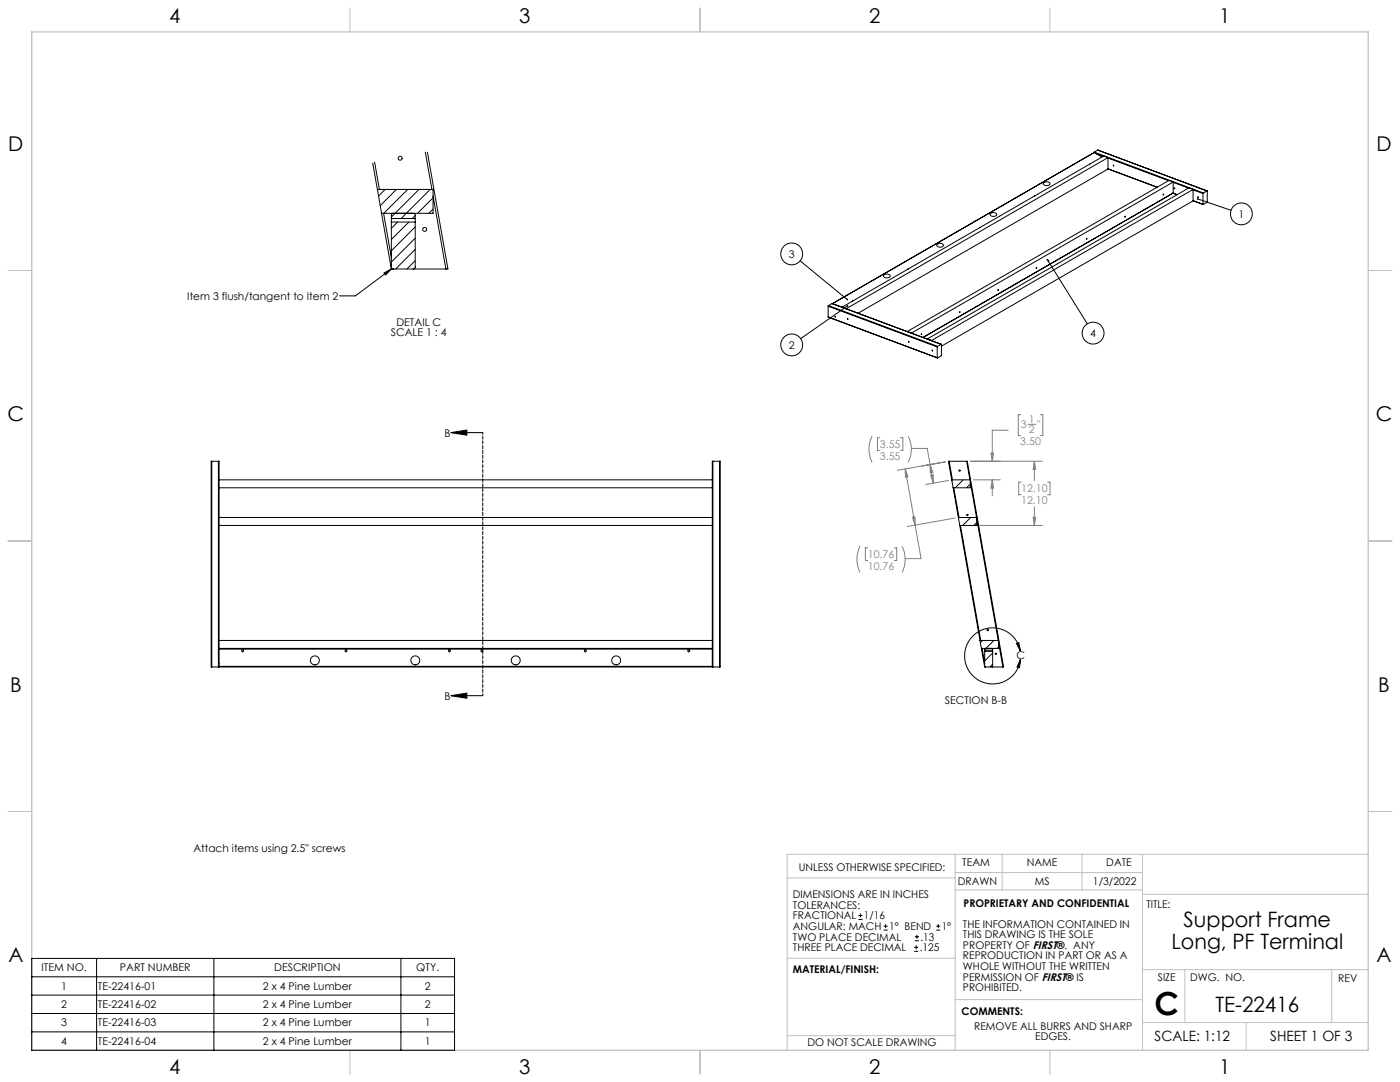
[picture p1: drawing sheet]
<svg xmlns="http://www.w3.org/2000/svg" width="559mm" height="432mm" viewBox="0 0 559 432" stroke-linecap="round" stroke-linejoin="round" font-family="sans-serif">
<g fill="none" stroke="#c0c0c0" stroke-width=".4">
<path d="M139.7 3.2v9.5M279.4 3.2v9.5M419.1 3.2v9.5M3.1 107.9h9.6M546.1 107.9h9.5M3.1 215.9h9.6M546.1 215.9h9.5M3.1 323.8h9.6M546.1 323.8h9.5M314.2 350.3h67M381.2 340.9v78.2M381.2 355.1h74.8"/>
<path d="M381.2 348.2h74.8M400 340.9v14.2M431.9 340.9v14.2M456 340.9v78.2M456 356.9h90.1M546.1 340.9h-231.9v78.2M314.2 382.4h67.2M381.2 398.9h74.8M456 387h90.1M472.9 387v21.1M531.6 387v21.1M139.7 419.1v9.6"/>
<path d="M279.4 419.1v9.6M314.2 413.3h67M419.1 419.1v9.6M456 408.1h90.1M497.4 408.1v11"/>
</g>
<path d="M12.7 12.7h533.4v406.4h-533.4z" fill="none" stroke="#c0c0c0" stroke-width=".5"/>
<g fill="none" stroke="#000" stroke-width=".4">
<path d="M478 79.4l13.3 4.5M153.3 108.9l2.9-1.5-2.3 2.3zM156.2 107.4l-14.3 10.7h-6.4M319.4 104.1l18.7 15.4M418 103.6l16 25.6M338.3 122.1l-18.7 13M180 172.6l6.3-1v2.1zM180 172.6h12.7M405.7 256.8l.9-.3 .6 3.3zM407.2 259.8a11.2 11.2 0 0 0-17.3-7.4 11.2 11.2 0 0 0 .4 18.8 11.2 11.2 0 0 0 17-8.1M180 277.6l6.3-1v2.1zM180 277.6h12.7"/>
<path d="M407.3 263.1l-.4 3.4-1-.3zM12.7 382.5h168.7v36.6h-168.7zM12.7 389.8h168.7M12.7 397.1h168.7M38.6 382.5v36.6M85.4 382.5v36.6M160 382.5v36.6M12.7 404.5h168.7M12.7 411.8h168.7"/>
<circle cx="495.5" cy="85.4" r="4.4"/>
<circle cx="316" cy="101.3" r="4.3"/>
<circle cx="316" cy="137.6" r="4.4"/>
<circle cx="436.3" cy="132.9" r="4.4"/>
</g>
<g fill="none" stroke="#808080" stroke-width=".4">
<path d="M348.1 174.1a11.7 11.7 0 0 0 0 10.4M351.2 174.7h-1v5h1M359.4 174.7h1v5h-1M362.5 174.1a11.7 11.7 0 0 1 0 10.4M363.7 179h6.4l2.4 13.8M402.4 171.7h-6.3v12.4M407.4 165.5h-1v8.3h1M410.2 169.3h3.3M415.3 165.5h.9v8.3h-.9M361.3 187.1l6.3 35.8h-6.3M361.3 187.1l1.1 3.2-1 .2zM371.2 185.4l1.1 3.2-1 .1z"/>
<path d="M371.5 189.6l1-.2v3.4zM377.3 184.3l-19.1 3.4M378.6 191.7l-9.2 1.7M387.3 184.1h28.7M388.5 191.5h10.7M395.5 180.8h1.1l-.5 3.3zM396.1 191.5v6.3M396.1 191.5l.5 3.3h-1.1zM407.6 192.4h-1v5h1M412.9 184.1v7.7M412.9 184.1l.5 3.3h-1zM418.1 192.4h1v5h-1"/>
<path d="M343.3 218a11.7 11.7 0 0 0 0 10.5M346.4 218.7h-1v5h1M356.9 218.7h1v5h-1M360 218a11.7 11.7 0 0 1 0 10.5M364.2 206.4l1-.2 .1 3.4zM381.3 206.7l-19.1 3.4M390.9 209.7h25.1M412.4 206.4h1l-.5 3.3zM412.9 202.2v7.5"/>
</g>
<path d="M192.7 172.6v105" fill="none" stroke="#000" stroke-width=".4" stroke-dasharray="1.3 .6" stroke-dashoffset=".5"/>
<g fill="#000">
<path d="M477.9 79.1l-.2 .2 .3 .1-.3-.1a.35 .35 0 0 0 .3 .4 .35 .35 0 0 0 .4-.4 .35 .35 0 0 0-.5-.2zM417.8 103.4a.34 .34 0 0 0 0 .6 .34 .34 0 0 0 .5-.3 .34 .34 0 0 0-.4-.3l.1 .2zM338 121.9a.34 .34 0 0 0 .3 .5 .34 .34 0 0 0 .3-.5zM337.9 119.3v.5h.5l-.3-.3 .3 .3v-.5zM405.7 256.8l.9-.3 .6 3.3zM407.3 263.1l-.4 3.4-1-.3zM153.3 108.9l2.9-1.5-2.3 2.3z"/>
<path d="M180 172.6l6.3-1v2.1zM180 277.6l6.3-1v2.1z"/>
</g>
<path d="M371.2 185.4l1.1 3.2-1 .1zM371.5 189.6l1-.2v3.4zM361.3 187.1l1.1 3.2-1 .2zM364.2 206.4l1-.2 .1 3.3zM395.5 180.8h1.1l-.5 3.3zM396.1 191.5l.5 3.3h-1.1zM412.9 184.1l.5 3.3h-1zM412.4 206.4h1l-.5 3.3z" fill="#808080"/>
<g fill="none" stroke="#000" stroke-width=".4">
<path d="M438.2 59.9l43.6 16.3M438.2 59.9l-1.4 .8M438.2 59.9l43.5 16.3M148.8 65.1l1.8 10.5M149.5 64.7l1.9 10.9M150.6 75.6h22.3v9.5h-20.6M150.6 75.6l1.7 9.5M153.7 75.6l-2.6 2.6M158.2 75.6l-6.4 6.5M162.7 75.6l-9.5 9.5M167.2 75.6l-11 11M169.8 60.7l2.6 14.9"/>
<path d="M170.6 60.8l8.2 46.6h-.8M171.7 75.6l-11.6 11.6M172.9 79l-6.2 6.1M172.9 78.2l5.1 29.2M413 78.2h-.1M413 78.1v.1M416.6 72.9a1.43 1.43 0 0 1 2.4 .7 1.49 1.49 0 0 1-2.5-.5zM434.9 65.5l-.1 .1M434.9 65.5h.1M436.8 60.9l-104.6 60.2 .4 .2M436.8 60.7v.2M436.8 60.9l3 1.8"/>
<path d="M436.8 60.7l43.5 16.3M437.4 61.3l3 1.1M442.2 67.4l19.6 7.4M442.2 67.5l-99.7 57.5M442.2 62.9l-104.3 60.3M442.2 62.9v4.6M442.2 62.9l-1.7-.6-104.3 60.3M442.2 63.1l24.2 9M442.2 67.3l19.7 7.4M444.3 65.9l.2 .3zM464.3 77.5v.3zM468.2 77.1l1.6 .6"/>
<path d="M468.2 77.1l-99.8 57.6M468.2 77.1l1.7 .6M468.3 77l-.1 .1M468.3 72.6l-104.4 60.3M468.3 72.6v4.4M468.3 72.6l-1.7-.6-104.4 60.3M468.3 72.8l6.1 2.3M468.3 77l-99.9 57.7M468.7 75l.2 .3zM476.2 75.6l-104.4 60.3M476.2 75.6v4.6M476.2 75.6l-1.6-.6-104.4 60.3"/>
<path d="M476.2 75.8l4 1.4M478.1 78.5l.2 .3zM480.2 77.2v4.3M480.3 77l-.1 .2M481.7 76.2l.2 4.4-1.7 .9M481.7 76.2l-1.4 .8M152.3 85.1l3.9 22.3h.8M153.1 85.1l3.1 17.7M156.2 87.2v1.4M156.2 88.6v18l.4 .6 .4 .2M156.2 87.2h9.5M156.2 88.6h9.5"/>
<path d="M157 85.1l-.7 .5-.1 1.6M158.7 88.6l-2.5 2.5M163.2 88.6l-7 7M165 85.1l.7 .5v1.6M165.7 87.2v1.4M165.7 88.6v18.1l-.7 .7M165.7 90.6l-9.5 9.5M165.7 95l-9.5 9.6M165.7 99.5l-7.8 7.9M165.7 86l-1.1 1.2M172.9 83.4l-1.7 1.7M374.1 97.5a1.51 1.51 0 0 1 2.5 .5 1.47 1.47 0 0 1-1.5 .7 1.47 1.47 0 0 1-1.2-1.1z"/>
<path d="M384.2 94.8h.1M384.3 94.8h-.1M391.2 90.8l-.1 .1M395.3 85.2a1.49 1.49 0 0 1 2.5 .6 1.51 1.51 0 0 1-2.6-.3zM433.7 95.1v.4zM476.2 80.1l4 1.5M476.2 80.2l-100.4 57.9M476.2 80l4 1.5M157 107.4h21M165.7 104l-3.3 3.4M352.8 109.7a1.43 1.43 0 0 1 2.4 .7 1.47 1.47 0 0 1-2.5-.5zM362.4 107.4l-.1 .1"/>
<path d="M413.7 106.7l-.1 .3zM330.6 126.5l43.5 16.3M330.6 122.2l43.5 16.3M330.6 122.2v4.3M330.7 122l-.1 .2M330.7 122l43.5 16.2M332.1 121.1h.1M332.1 121.1l-1.4 .9M332.1 121.1l43.6 16.3M333.2 126.2l.2 .3zM336.2 122.6l1.7 .6M336.2 122.6h.1"/>
<path d="M337.9 123.2v.1M338.2 127.1l.2 .4zM340.4 120.1h.1M340.5 120l-.1 .1M362.2 132.3l1.7 .6M362.2 132.3v.1M362.6 136.2l.2 .4zM363.9 132.9v.1M370.2 135.3l1.6 .6M370.2 135.3h.1M371.8 135.9v.1M372 139.7l.2 .4z"/>
<path d="M374.1 138.5v4.3M374.2 138.2l-.1 .3M374.2 138.2l1.6-.7v4.3l-1.7 1M383 124.4v.3zM84.5 184.1h-.2v82.1h.2M84.5 184.1h2.7M84.5 184.1v82.1M87.2 184.1h.3v81.8M87.2 184.1v82.1M87.5 191.5h196.8M87.5 194.7h196.8M284.6 184.1h-.3v81.8"/>
<path d="M284.6 184.1v82.1M284.6 184.1h2.6M287.2 184.1h.3v82.1h-.3M287.2 184.1v82.1M378.8 184.1h-.2l14.4 82.1h.3M378.8 184.1h7M378.8 184.1l1.4 7.4M379.9 191.5h7.4v3.2h-6.9M380 191.5l-.1 .1M380.7 194.7l2.1 11.8M384.5 191.5l-3.2 3.2M385.8 184.1h.3l14.5 82.1h-.3"/>
<path d="M385.8 184.1l1.3 7.4M387.3 193.2l-1.5 1.5M387.3 192.4l2.5 14.2M87.5 206.5h196.8M87.5 209.7h196.8M382.5 206.5h7.2l.2 .2-.2 3h-6.6M382.9 206.5l-.3 .4M383.4 209.7l8 45.9M387.4 206.5l-3.2 3.2M389.9 208.5l-1.2 1.2M389.9 207.4l8.5 48.2M87.5 259h196.8"/>
<path d="M87.5 255.6h196.8M87.5 258.8h196.8M391.2 255.6h7.4v3.2h-6.9M392 258.8l1 5.9M392.2 255.6l-.9 .9M393 259.5v.4M393 259.9v6.1l.3 .2M393 259.5h3.2M393 259.9h3.2M393.3 258.8l-.3 .7M396 258.8l.2 .7M396.2 259.5v.4"/>
<path d="M396.2 259.9v6.1l-.2 .2M396.7 255.6l-3.7 3.7M398.6 258.2l-.6 .6M398.6 256.5l1.7 9.7M84.5 266.2h2.7M87.2 266.2h.3M87.5 265.9v.3M87.5 265.9h196.8M87.5 266.2h196.8M284.3 265.9v.3M284.3 266.2h.3M284.6 266.2h2.6"/>
<path d="M393.3 266.2h7M396.2 260.6l-3.2 3.2M396.2 265.1l-1.1 1.1M342.6 367h1.6M342.6 365.4h1.6M343.4 364.6v1.5M352.7 371.2h1.6M352.7 369.6h1.6M353.5 368.8v1.6M364.9 379.7h1.6M364.9 378.1h1.6M365.2 375.4h1.6"/>
<path d="M365.2 373.8h1.6M365.7 377.3v1.5M366 373v1.6M373.7 371.2h1.6M373.7 369.6h1.6M374.5 368.8v1.6"/>
<circle cx="159.7" cy="63.1" r=".78"/>
<circle cx="169.5" cy="91.5" r=".79"/>
<circle cx="449.1" cy="86.4" r=".17"/>
<circle cx="398.4" cy="115.7" r=".17"/>
<circle cx="418.5" cy="104.1" r=".17"/>
<circle cx="367.8" cy="133.4" r=".17"/>
<circle cx="383" cy="187.8" r=".25"/>
<circle cx="386.1" cy="205.5" r=".27"/>
<circle cx="96.8" cy="259.7" r=".4"/>
<circle cx="138.1" cy="259.7" r=".4"/>
<circle cx="179.4" cy="259.7" r=".4"/>
<circle cx="192.4" cy="259.7" r=".4"/>
<circle cx="233.6" cy="259.7" r=".4"/>
<circle cx="274.9" cy="259.7" r=".4"/>
<circle cx="394.2" cy="251.4" r=".27"/>
<circle cx="125.7" cy="263.5" r="1.79"/>
<circle cx="165.8" cy="263.5" r="1.79"/>
<circle cx="205.9" cy="263.5" r="1.78"/>
<circle cx="245.9" cy="263.5" r="1.78"/>
<circle cx="397.5" cy="260.9" r=".26"/>
</g>
<text font-size="12.7" x="460.9" y="405.2">C</text>
<g font-size="8.5">
<text x="472.4" y="370.1">Support Frame</text>
<text x="467.5" y="378.6">Long, PF Terminal</text>
<text x="485.1" y="404">TE-22416</text>
</g>
<g font-size="8.1">
<text x="67.6" y="9.3">4</text>
<text x="207.3" y="9.3">3</text>
<text x="347" y="9.3">2</text>
<text x="486.7" y="9.3">1</text>
<text x="3.3" y="60.1">D</text>
<text x="549.4" y="60.1">D</text>
<text x="3" y="168">C</text>
<text x="549.1" y="168">C</text>
<text x="4" y="276">B</text>
<text x="550.1" y="276">B</text>
<text x="3.3" y="383.9">A</text>
<text x="549.4" y="383.9">A</text>
<text x="67.6" y="428.4">4</text>
<text x="207.3" y="428.4">3</text>
<text x="347" y="428.4">2</text>
<text x="486.7" y="428.4">1</text>
</g>
<g font-size="5.6">
<text x="460.9" y="415.2">SCALE: 1:12</text>
<text x="507" y="415.2">SHEET 1 OF 3</text>
</g>
<g font-size="4.2">
<text x="494.3" y="86.9">1</text>
<text x="314.8" y="102.9">3</text>
<text x="74.8" y="119.7">Item 3 flush/tangent to Item 2</text>
<text x="158.2" y="130">DETAIL C</text>
<text x="156" y="134.2">SCALE 1 : 4</text>
<text x="435.1" y="134.5">4</text>
<text x="314.8" y="139.2">2</text>
<text x="177.4" y="174.5">B</text>
<text x="405.8" y="263">C</text>
<text x="177.4" y="279.5">B</text>
<text x="377.2" y="280.8">SECTION B-B</text>
<text x="77.2" y="340">Attach items using 2.5&quot; screws</text>
<text x="318.8" y="347.7">UNLESS OTHERWISE SPECIFIED:</text>
<text x="384.1" y="345.5">TEAM</text>
<text x="409.9" y="345.7">NAME</text>
<text x="441.6" y="345.7">DATE</text>
<text x="382.3" y="353.3">DRAWN</text>
<text x="413" y="353.3">MS</text>
<text x="436.3" y="353.3">1/3/2022</text>
<text x="316.5" y="358.5">DIMENSIONS ARE IN INCHES</text>
<text x="316.5" y="362.7">TOLERANCES:</text>
<text x="384.6" y="361.9">PROPRIETARY AND CONFIDENTIAL</text>
<text x="457.6" y="362.3">TITLE:</text>
<text x="316.5" y="371.2">ANGULAR: MACH</text>
<text x="316.5" y="366.9">FRACTIONAL</text>
<text x="344.8" y="366.9">1/16</text>
<text x="354.9" y="371.2">1° BEND</text>
<text x="375.9" y="371.2">1°</text>
<text x="384.4" y="370.2">THE INFORMATION CONTAINED IN</text>
<text x="316.5" y="375.4">TWO PLACE DECIMAL</text>
<text x="367.4" y="375.4">.13</text>
<text x="384.4" y="374.4">THIS DRAWING IS THE SOLE</text>
<text x="316.5" y="379.6">THREE PLACE DECIMAL</text>
<text x="367.1" y="379.6">.125</text>
<text x="384.4" y="378.6">PROPERTY OF FIRST®. ANY</text>
<text x="384.4" y="382.9">REPRODUCTION IN PART OR AS A</text>
<text x="16.6" y="387.7">ITEM NO.</text>
<text x="47.9" y="387.7">PART NUMBER</text>
<text x="109.4" y="387.7">DESCRIPTION</text>
<text x="166.2" y="387.7">QTY.</text>
<text x="316.5" y="388.4">MATERIAL/FINISH:</text>
<text x="384.4" y="387.1">WHOLE WITHOUT THE WRITTEN</text>
<text x="24.5" y="395">1</text>
<text x="39.1" y="395">TE-22416-01</text>
<text x="105" y="395">2 x 4 Pine Lumber</text>
<text x="169.6" y="395">2</text>
<text x="384.4" y="391.3">PERMISSION OF FIRST® IS</text>
<text x="384.4" y="395.6">PROHIBITED.</text>
<text x="462.2" y="391.3">SIZE</text>
<text x="475.1" y="391.3">DWG. NO.</text>
<text x="534.1" y="391.8">REV</text>
<text x="24.5" y="402.3">2</text>
<text x="39.1" y="402.3">TE-22416-02</text>
<text x="105" y="402.3">2 x 4 Pine Lumber</text>
<text x="169.6" y="402.3">2</text>
<text x="383.8" y="405.1">COMMENTS:</text>
<text x="24.5" y="409.6">3</text>
<text x="39.1" y="409.6">TE-22416-03</text>
<text x="105" y="409.6">2 x 4 Pine Lumber</text>
<text x="169.6" y="409.6">1</text>
<text x="388.8" y="410.9">REMOVE ALL BURRS AND SHARP</text>
<text x="24.5" y="417">4</text>
<text x="39.1" y="417">TE-22416-04</text>
<text x="105" y="417">2 x 4 Pine Lumber</text>
<text x="169.6" y="417">1</text>
<text x="322.3" y="417.6">DO NOT SCALE DRAWING</text>
<text x="413.2" y="415.2">EDGES.</text>
</g>
<g font-size="4.2" fill="#808080">
<text x="407.4" y="171">3</text>
<text x="410.7" y="168.7">1</text>
<text x="410.7" y="172.9">2</text>
<text x="414" y="171">&quot;</text>
<text x="351.2" y="178.8">3.55</text>
<text x="407.3" y="177.6">3.50</text>
<text x="351.2" y="183.6">3.55</text>
<text x="407.6" y="196.5">12.10</text>
<text x="407.6" y="201.3">12.10</text>
<text x="346.4" y="222.8">10.76</text>
<text x="346.4" y="227.5">10.76</text>
</g>
</svg>
